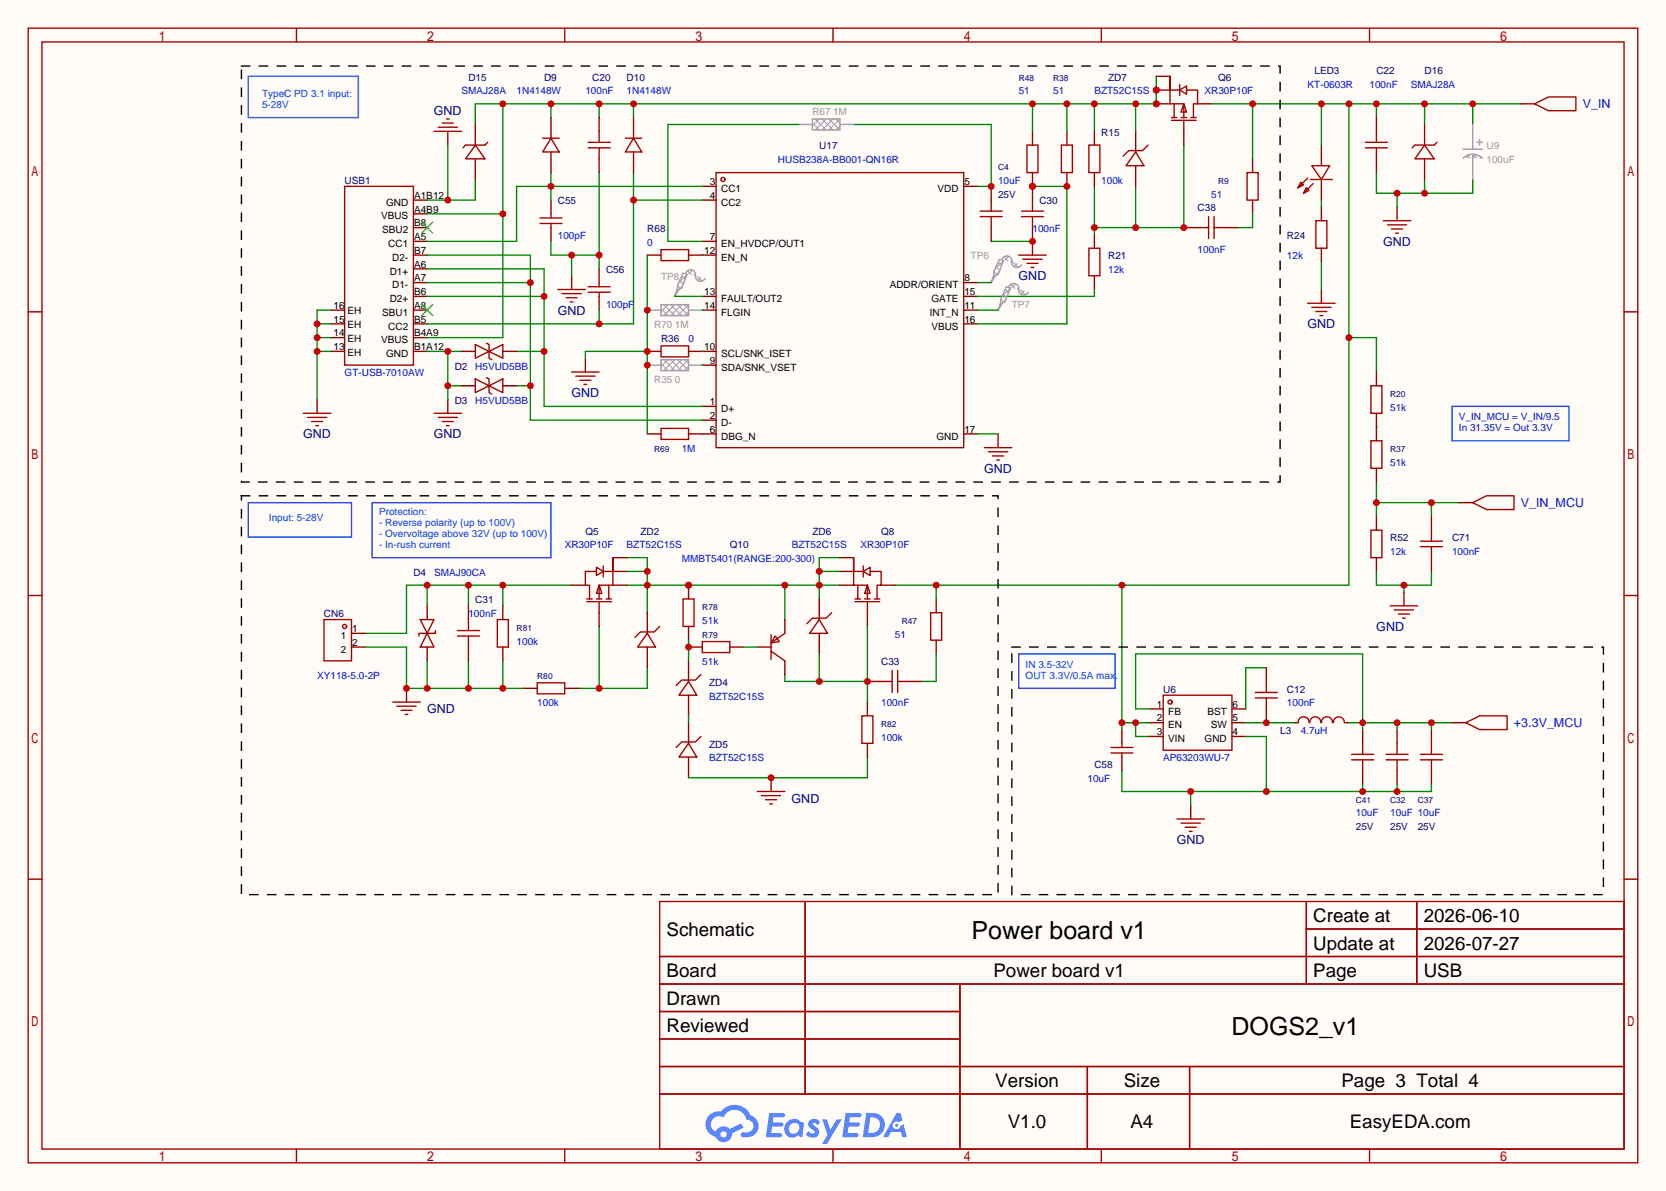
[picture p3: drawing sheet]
<svg xmlns="http://www.w3.org/2000/svg" width="308mm" height="220mm" viewBox="0 0 308 220" stroke-linecap="round" stroke-linejoin="round" font-family="sans-serif">
<path d="M0 0h307.6v220h-307.6z" fill="#fffcf7"/>
<g fill="none" stroke="#a10000" stroke-width=".25">
<path d="M5.2 5.2h297.2v209.6h-297.2zM7.7 7.7h292.1v204.5h-292.1zM54.7 5.2v2.5M104.3 5.2v2.5M153.8 5.2v2.5M203.3 5.2v2.5M252.9 5.2v2.5M5.2 57.6h2.5M299.8 57.6h2.6M5.2 110h2.5M299.8 110h2.6M5.2 162.4h2.5"/>
<path d="M121.8 166.5h178v45.7h-178zM121.8 176.7h178M148.7 166.5v35.6M241.2 166.5v15.2M241.2 171.6h58.6M261.6 166.5v15.2M299.8 162.4h2.6M121.8 181.7h178M121.8 186.8h55.4M121.8 197h178M121.8 191.9h55.4M177.2 181.7v30.5"/>
<path d="M200.8 197v15.2M219.6 197v15.2M54.7 212.2v2.6M104.3 212.2v2.6M121.8 202.1h178M153.8 212.2v2.6M203.3 212.2v2.6M252.9 212.2v2.6"/>
</g>
<g fill="#5487ff">
<path d="M149.5 206.9a1.3 1.3 0 0 1 1.9 .3l-.4 .6a.54 .54 0 0 0-1-.2l.2 .2a1.58 1.58 0 0 1 1 1.5 1.43 1.43 0 0 1-2.4 .2l.5-.6a.64 .64 0 0 0 .5 .5 .64 .64 0 0 0 .6-.3l-.1-.3a1.6 1.6 0 0 1-1.1-1.5z"/>
<path d="M151.8 206.7h.8l.7 2 1.2-2h.9l-2.7 4.5h-.9l1-1.6z"/>
<path d="M142 205.5h1.7a1.31 1.31 0 0 1 1.2 .2 .4 .4 0 0 1-.3 .6h-1.8l-.1 1h1.6a.4 .4 0 0 1 .3 .4 .4 .4 0 0 1-.4 .4h-1.6l-.2 1.2 .8-.1a1.23 1.23 0 0 1 1.2 .2 .39 .39 0 0 1-.4 .6h-2.6z"/>
<path d="M156.1 205.5h1.7a1.32 1.32 0 0 1 1.2 .2 .39 .39 0 0 1-.3 .6h-1.8l-.1 1h1.6a.4 .4 0 0 1 .4 .4 .4 .4 0 0 1-.5 .4h-1.6l-.2 1.1h.8a1.23 1.23 0 0 1 1.2 .2 .39 .39 0 0 1-.4 .6h-2.6z"/>
<path d="M165.5 205.6h.8l.3 1.3-.6 .3a.75 .75 0 0 0-1.1 .3 .75 .75 0 0 0 .5 1.1 .75 .75 0 0 0 .9-.7l.5-.3 .6 2.4h-.8l-.3-.9h-1.8l-.5 .9h-1z"/>
<path d="M159.9 205.6l-.6 4.4h1.4a2.27 2.27 0 0 0 2.7-2.3 2.27 2.27 0 0 0-2.7-2.1zM160.7 206.3a1.5 1.5 0 0 1 1.8 1.6 1.5 1.5 0 0 1-1.9 1.3h-.3z"/>
<path d="M145.4 207.2a1.62 1.62 0 0 0-.4 2.1 1.62 1.62 0 0 0 2 .6l.3-.2 .4 .2 .4 .1 .3-2.4-.1-.3-.5-.1a1.58 1.58 0 0 0-2.4 0zM146 207.7a.99 .99 0 0 1 1.6 .3 .99 .99 0 0 1-.9 1.4 .94 .94 0 0 1-1-.6 .94 .94 0 0 1 .3-1.1z"/>
<path d="M131 206a2.37 2.37 0 0 0 1.1 4 1.54 1.54 0 0 0 1.8 1 1.54 1.54 0 0 0 1.2-1.6l2.2-1.1-.5-.8-2.1 1a1.57 1.57 0 0 0-2.6 .5 1.5 1.5 0 0 1-.7-2.1 1.5 1.5 0 0 1 2.2-.5 2.23 2.23 0 0 1 2.3-1.4 2.23 2.23 0 0 1 2 1.8 1.16 1.16 0 0 1 1.2 1.1 1.16 1.16 0 0 1-1.1 1.2h-.7a.47 .47 0 0 0-.5 .4 .47 .47 0 0 0 .4 .5 2.23 2.23 0 0 0 2.2-.6 2.23 2.23 0 0 0 .5-2.3 2.16 2.16 0 0 0-1.3-1.1 3.2 3.2 0 0 0-5.5-.7l-1.1 .1zM133 209.5a.6 .6 0 0 1 1.2 0 .6 .6 0 0 1-1.2 0z"/>
<circle cx="165.6" cy="207.8" r=".28"/>
</g>
<g fill="none" stroke="#a10000" stroke-width=".25">
<path d="M63.6 34.4h12.7v33h-12.7zM80.1 24.3h5.1M80.9 23.5h3.6M81.7 22.7h2M82.4 22h.5M101.7 39.5v.8M132.2 31.9h45.7v50.8h-45.7zM189.6 26.8h2v5.1h-2zM196 26.8h2v5.1h-2zM230.3 31.9h2v5.1h-2zM240.2 33.7l.5 .5-1.1 .5zM241.2 34.7l.5 .5-1 .5z"/>
<path d="M241.4 32.9l-1.8 1.8M241.9 33.1h4.1M242.2 30.6h3.3l-1.5 2.5zM242.4 33.9l-1.7 1.8M99.7 41.3h4.1M99.7 40.3h4.1M101.7 41.3v.7M103 53.5h5.1M103.8 54.2h3.5M104.5 55h2.1M105.3 55.8h.5M108.6 54h4"/>
<path d="M108.6 53h4M110.6 52.2v.8M110.6 54v.7M122 46.1h5.1v2h-5.1zM188.1 47.1h5.1M188.8 47.9h3.6M189.6 48.6h2M190.4 49.4h.5M241.4 56h5.1M242.2 56.8h3.5M243 57.5h2M243.7 58.3h.5"/>
<path d="M255.4 40.8h5.1M256.2 41.5h3.5M256.9 42.3h2.1M257.7 43.1h.5M56 76.3h5.1M56.8 77.1h3.5M57.5 77.9h2.1M58.3 78.6h.5M80.1 76.3h5.1M80.9 77.1h3.6M81.7 77.9h2M82.4 78.6h.5"/>
<path d="M105.5 68.7h5.1M106.3 69.5h3.6M107.1 70.2h2M107.8 71h.5M122 63.9h5.1v2h-5.1zM181.7 82.7h5.1M182.5 83.4h3.6M183.3 84.2h2M184 85h.5M171.8 113.2h2.1v5h-2.1zM256.7 111.9h5M257.4 112.6h3.6"/>
<path d="M258.2 113.4h2M259 114.2h.5M72.5 129.7h5.1M73.3 130.4h3.5M74 131.2h2.1M74.8 132h.5M205.1 139.1h4.1M205.1 138h4.1M207.1 137.3v.7M207.1 139.1v.7M139.8 146.2h5.1M140.6 146.9h3.5"/>
<path d="M141.4 147.7h2M142.1 148.5h.5M217.3 151.3h5.1M218.1 152h3.5M218.8 152.8h2.1M219.6 153.5h.5"/>
<circle cx="133.5" cy="33.1" r=".38"/>
</g>
<g fill="none" stroke="#870000" stroke-width=".25">
<path d="M76.3 39.5h2.6M76.3 37h2.6M82.7 24.3v2.5M101.7 37v2.5M129.7 37h2.5M129.7 34.4h2.5M177.9 34.4h2.6M190.6 24.3v2.5M190.6 31.9v2.5M197 24.3v2.5M197 31.9v2.5M231.3 29.3v2.6"/>
<path d="M231.3 37v2.5M244 26.8v3.8M244 33.1v3.9M257.9 38.2v2.6M61.1 59.8h2.5M61.1 57.3h2.5M76.3 47.1h2.6M76.3 59.8h2.6M76.3 57.3h2.6M76.3 54.7h2.6M76.3 52.2h2.6M76.3 49.7h2.6"/>
<path d="M76.3 44.6h2.6M76.3 42h2.6M101.7 42v2.6M105.5 50.9v2.6M110.6 49.7v2.5M110.6 54.7v2.6M119.5 47.1h2.5M127.1 47.1h5.1M129.7 57.3h2.5M129.7 54.7h2.5M129.7 44.6h2.5M177.9 59.8h2.6"/>
<path d="M177.9 57.3h2.6M177.9 54.7h2.6M177.9 52.2h2.6M190.6 44.6v2.5M244 53.5v2.5M58.5 73.8v2.5M61.1 64.9h2.5M61.1 62.4h2.5M76.3 64.9h2.6M76.3 62.4h2.6M82.7 73.8v2.5M108.1 66.2v2.5"/>
<path d="M119.5 64.9h2.5M127.1 64.9h5.1M129.7 67.4h2.5M129.7 75.1h2.5M129.7 77.6h2.5M129.7 80.1h2.5M177.9 80.1h2.6M184.3 80.1v2.6M172.8 110.6v2.6M172.8 118.2v2.6M259.2 109.3v2.6M75.1 127.1v2.6"/>
<path d="M207.1 134.7v2.6M207.1 139.8v2.6M142.4 143.6v2.6M219.8 148.7v2.6"/>
</g>
<path d="M119.5 67.4h2.5M122 66.4h5.1v2.1h-5.1zM127.1 67.4h2.6" fill="none" stroke="#999" stroke-width=".25"/>
<path d="M122 67.2l1.3 1.3M122.6 66.4l2 2.1M123.3 66.4l-1.3 1.3M123.8 66.4l2.1 2.1M124.6 66.4l-2 2.1M125.1 66.4l2 2.1M125.9 66.4l-2.1 2.1M126.4 66.4l.7 .8M127.1 66.4l-2 2.1M127.1 67.7l-.7 .8" fill="none" stroke="#999" stroke-width=".18"/>
<path d="M77.9 56.3l2 2M77.9 41l2 2.1M79.9 56.3l-2 2M79.9 41l-2 2.1" fill="none" stroke="#3c3" stroke-width=".25"/>
<path d="M101.7 31.9v5.1M129.7 34.4h-34.3v10.2h-16.5" fill="none" stroke="#008700" stroke-width=".25"/>
<circle cx="101.7" cy="34.4" r=".63" fill="#c00"/>
<path d="M117 31.9v27.9h-38.1M117 37h12.7M110.6 57.3v2.5" fill="none" stroke="#008700" stroke-width=".25"/>
<g fill="#c00">
<circle cx="117" cy="37" r=".63"/>
<circle cx="110.6" cy="59.8" r=".63"/>
</g>
<path d="M78.9 54.7h21.6M78.9 49.7h21.6v25.4h29.2M95.4 64.9h5.1" fill="none" stroke="#008700" stroke-width=".25"/>
<g fill="#c00">
<circle cx="100.5" cy="54.7" r=".63"/>
<circle cx="100.5" cy="64.9" r=".63"/>
</g>
<path d="M78.9 47.1h19v30.5h31.8M78.9 52.2h19M95.4 71.2h2.5" fill="none" stroke="#008700" stroke-width=".25"/>
<g fill="#c00">
<circle cx="97.9" cy="71.2" r=".63"/>
<circle cx="97.9" cy="52.2" r=".63"/>
</g>
<path d="M190.6 34.4h6.4v25.4h-16.5" fill="none" stroke="#008700" stroke-width=".25"/>
<g fill="#c00">
<circle cx="197" cy="34.4" r=".63"/>
<circle cx="190.6" cy="34.4" r=".63"/>
</g>
<path d="M92.8 19.2v43.2h-13.9M101.7 19.2v2.5M110.6 19.2v2.5M117 19.2v2.5M190.6 19.2v5.1M197 19.2v5.1M202.1 19.2v5.1M209.7 19.2v5.1M213.5 14.1v5.1h-125.7v3.8M78.9 39.5h13.9" fill="none" stroke="#008700" stroke-width=".25"/>
<g fill="#c00">
<circle cx="197" cy="19.2" r=".63"/>
<circle cx="190.6" cy="19.2" r=".63"/>
<circle cx="117" cy="19.2" r=".63"/>
<circle cx="110.6" cy="19.2" r=".63"/>
<circle cx="101.7" cy="19.2" r=".63"/>
<circle cx="92.8" cy="19.2" r=".63"/>
<circle cx="92.8" cy="39.5" r=".63"/>
<circle cx="202.1" cy="19.2" r=".63"/>
<circle cx="209.7" cy="19.2" r=".63"/>
<circle cx="213.5" cy="19.2" r=".63"/>
<circle cx="213.5" cy="16.6" r=".63"/>
</g>
<path d="M78.9 108.1v3.8M86.5 108.1v3.8M92.8 108.1v3.8M105.5 108.1h-30.4v8.9h-7.7" fill="none" stroke="#008700" stroke-width=".25"/>
<g fill="#c00">
<circle cx="92.8" cy="108.1" r=".63"/>
<circle cx="86.5" cy="108.1" r=".63"/>
<circle cx="78.9" cy="108.1" r=".63"/>
</g>
<path d="M115.7 103h3.8v10.2M115.7 105.5h3.8M115.7 108.1h39.4M144.9 108.1v6.3M151.3 105.5h3.8M155.1 103h-3.8v7.6" fill="none" stroke="#008700" stroke-width=".25"/>
<g fill="#c00">
<circle cx="119.5" cy="108.1" r=".63"/>
<circle cx="119.5" cy="105.5" r=".63"/>
<circle cx="127.1" cy="108.1" r=".63"/>
<circle cx="144.9" cy="108.1" r=".63"/>
<circle cx="151.3" cy="108.1" r=".63"/>
<circle cx="151.3" cy="105.5" r=".63"/>
</g>
<path d="M223.6 19.2h57.2M231.3 19.2v10.1M244 19.2v7.6M249 19.2v88.9h-83.8M254.1 19.2v2.5M263 19.2v3.8M271.9 19.2v3.8M249 62.4h5.1v6.3M172.8 108.1v2.5M207.1 108.1v26.6M207.1 133.5h5.1M209.7 133.5v2.5h2.5" fill="none" stroke="#008700" stroke-width=".25"/>
<g fill="#c00">
<circle cx="231.3" cy="19.2" r=".63"/>
<circle cx="244" cy="19.2" r=".63"/>
<circle cx="249" cy="19.2" r=".63"/>
<circle cx="249" cy="62.4" r=".63"/>
<circle cx="207.1" cy="108.1" r=".63"/>
<circle cx="207.1" cy="133.5" r=".63"/>
<circle cx="209.7" cy="133.5" r=".63"/>
<circle cx="172.8" cy="108.1" r=".63"/>
<circle cx="254.1" cy="19.2" r=".63"/>
<circle cx="263" cy="19.2" r=".63"/>
<circle cx="271.9" cy="19.2" r=".63"/>
</g>
<path d="M78.9 64.9h6.3M82.7 64.9v8.9M82.7 71.2h2.5M180.5 80.1h3.8" fill="none" stroke="#008700" stroke-width=".25"/>
<g fill="#c00">
<circle cx="82.7" cy="64.9" r=".63"/>
<circle cx="82.7" cy="71.2" r=".63"/>
</g>
<path d="M82.7 26.8v10.2M87.8 33.1v3.9h-8.9" fill="none" stroke="#008700" stroke-width=".25"/>
<circle cx="82.7" cy="37" r=".63" fill="#c00"/>
<path d="M58.5 59.8h2.6M61.1 57.3h-2.6v16.5M58.5 64.9h2.6M58.5 62.4h2.6" fill="none" stroke="#008700" stroke-width=".25"/>
<g fill="#c00">
<circle cx="58.5" cy="64.9" r=".63"/>
<circle cx="58.5" cy="62.4" r=".63"/>
<circle cx="58.5" cy="59.8" r=".63"/>
</g>
<path d="M157.6 23h25.4v11.4h-2.5M244 37v1.2M183 44.6h7.6M244 48.4v5.1" fill="none" stroke="#008700" stroke-width=".25"/>
<g fill="none" stroke="#a10000" stroke-width=".25">
<path d="M181 39h4M183 37v2M181 40h4M201 45.8h2.1v5.1h-2.1zM243 40.8h2v5h-2zM253.1 97.9h2v5.1h-2zM59.8 114.4h5.1v7.6h-5.1zM249.6 139.3h4M251.6 137.3v2M255.9 139.3h4.1M257.9 137.3v2M249.6 140.3h4"/>
<path d="M251.6 140.3v2.1M255.9 140.3h4.1M257.9 140.3v2.1"/>
<circle cx="63.6" cy="115.7" r=".38"/>
</g>
<g fill="none" stroke="#870000" stroke-width=".25">
<path d="M183 34.4v2.6M244 38.2v2.6M183 42v2.6M202.1 43.3v2.5M202.1 50.9v2.6M244 45.8v2.6M254.1 95.4v2.5M64.9 117h2.5M64.9 119.5h2.5M254.1 103v2.5M251.6 134.7v2.6M257.9 134.7v2.6"/>
<path d="M251.6 142.4v2.5M257.9 142.4v2.5"/>
</g>
<circle cx="183" cy="34.4" r=".63" fill="#c00"/>
<path d="M183 40v2M262.3 139.3h4M264.3 137.3v2M262.3 140.3h4M264.3 140.3v2.1" fill="none" stroke="#a10000" stroke-width=".25"/>
<path d="M264.3 134.7v2.6M264.3 142.4v2.5" fill="none" stroke="#870000" stroke-width=".25"/>
<path d="M110.6 31.9v17.8M101.7 44.6v2.5h8.9M105.5 47.1v3.8" fill="none" stroke="#008700" stroke-width=".25"/>
<g fill="#c00">
<circle cx="110.6" cy="47.1" r=".63"/>
<circle cx="105.5" cy="47.1" r=".63"/>
</g>
<g fill="none" stroke="#a10000" stroke-width=".25">
<path d="M214.8 128.4h12.7v10.2h-12.7zM239.7 133.5a1.01 1.01 0 0 1 1-1.1 1.01 1.01 0 0 1 1 1.1M241.8 133.5a1.01 1.01 0 0 1 1-1.1 1.01 1.01 0 0 1 1.1 1.1M244 133.5a1.01 1.01 0 0 1 1-1.1 1.01 1.01 0 0 1 1 1.1M246.2 133.5a1.01 1.01 0 0 1 1-1.1 1.01 1.01 0 0 1 1 1.1"/>
<circle cx="216" cy="129.7" r=".38"/>
</g>
<path d="M212.2 130.9h2.6M212.2 133.5h2.6M212.2 136h2.6M227.5 130.9h2.5M227.5 133.5h2.5M227.5 136h2.5M238.9 133.5h.7M248.3 133.5h.7" fill="none" stroke="#870000" stroke-width=".25"/>
<path d="M212.2 130.9h-2.5v-10.1h41.9v13.9M230 133.5h8.9M249 133.5h19.1M257.9 133.5v1.2M264.3 133.5v1.2" fill="none" stroke="#008700" stroke-width=".25"/>
<g fill="#c00">
<circle cx="251.6" cy="133.5" r=".63"/>
<circle cx="257.9" cy="133.5" r=".63"/>
<circle cx="264.3" cy="133.5" r=".63"/>
</g>
<path d="M230 136h3.8v10.2M207.1 142.4v3.8h57.2v-1.3M219.8 146.2v2.5M251.6 144.9v1.3M257.9 144.9v1.3" fill="none" stroke="#008700" stroke-width=".25"/>
<g fill="#c00">
<circle cx="251.6" cy="146.2" r=".63"/>
<circle cx="233.8" cy="146.2" r=".63"/>
<circle cx="219.8" cy="146.2" r=".63"/>
<circle cx="257.9" cy="146.2" r=".63"/>
</g>
<path d="M254.1 31.9v3.8h17.8v-2.6M257.9 35.7v2.5M263 33.1v2.6M233.8 123.3h-3.8v7.6" fill="none" stroke="#008700" stroke-width=".25"/>
<g fill="#c00">
<circle cx="257.9" cy="35.7" r=".63"/>
<circle cx="263" cy="35.7" r=".63"/>
</g>
<path d="M67.4 119.5h7.7v7.6h21.5M78.9 122v5.1M86.5 122v5.1M92.8 122v5.1" fill="none" stroke="#008700" stroke-width=".25"/>
<g fill="#c00">
<circle cx="75.1" cy="127.1" r=".63"/>
<circle cx="78.9" cy="127.1" r=".63"/>
<circle cx="86.5" cy="127.1" r=".63"/>
<circle cx="92.8" cy="127.1" r=".63"/>
</g>
<path d="M254.1 89v6.4M254.1 92.8h15.3M264.3 92.8v2.6" fill="none" stroke="#008700" stroke-width=".25"/>
<g fill="#c00">
<circle cx="254.1" cy="92.8" r=".63"/>
<circle cx="264.3" cy="92.8" r=".63"/>
</g>
<path d="M254.1 105.5v2.6h10.2v-2.6M259.2 108.1v1.2" fill="none" stroke="#008700" stroke-width=".25"/>
<circle cx="259.2" cy="108.1" r=".63" fill="#c00"/>
<path d="M254.1 68.7v2.5M254.1 76.3v5.1M254.1 86.5v2.5M127.1 119.5h2.6M127.1 108.1v2.5M127.1 115.7v2.5M134.7 119.5h2.6" fill="none" stroke="#870000" stroke-width=".25"/>
<path d="M253.1 71.2h2v5.1h-2zM253.1 81.4h2v5.1h-2zM129.7 118.5h5v2h-5z" fill="none" stroke="#a10000" stroke-width=".25"/>
<circle cx="127.1" cy="108.1" r=".63" fill="#c00"/>
<path d="M188.6 40h4.1M122 79.1h5.1v2.1h-5.1zM126.1 110.6h2v5.1h-2z" fill="none" stroke="#a10000" stroke-width=".25"/>
<path d="M147.4 23h2.6M150 22h5.1v2h-5.1zM155.1 23h2.5M119.5 57.3h2.5M122 56.3h5.1v2h-5.1zM127.1 57.3h2.6" fill="none" stroke="#999" stroke-width=".25"/>
<g fill="none" stroke="#999" stroke-width=".18">
<path d="M150 22.7l1.3 1.3M150.5 22l2 2M151.3 22l-1.3 1.2M151.8 22l2 2M152.5 22l-2 2M153 22l2.1 2M153.8 22l-2 2M154.3 22l.8 .7M155.1 22l-2.1 2M155.1 23.2l-.8 .8M122 57l1.3 1.3M122.6 56.3l2 2"/>
<path d="M123.3 56.3l-1.3 1.2M123.8 56.3l2.1 2M124.6 56.3l-2 2M125.1 56.3l2 2M125.9 56.3l-2.1 2M126.4 56.3l.7 .7M127.1 56.3l-2 2M127.1 57.5l-.7 .8"/>
</g>
<path d="M190.6 42v2.6M119.5 80.1h2.5M127.1 80.1h2.6" fill="none" stroke="#870000" stroke-width=".25"/>
<circle cx="190.6" cy="44.6" r=".63" fill="#c00"/>
<path d="M188.6 39h4.1M190.6 37v2" fill="none" stroke="#a10000" stroke-width=".25"/>
<path d="M190.6 34.4v2.6" fill="none" stroke="#870000" stroke-width=".25"/>
<circle cx="190.6" cy="34.4" r=".63" fill="#c00"/>
<g fill="none" stroke="#a10000" stroke-width=".25">
<path d="M108.6 27.3h4M108.6 26.3h4M110.6 24.3v2M110.6 27.3v2M252.1 27.3h4.1M252.1 26.3h4.1M254.1 24.3v2M254.1 27.3v2M190.6 40v2M221.1 42h2M223.1 40v4.1M224.2 40v4.1"/>
<path d="M224.2 42h2M84.5 117.5h4M84.5 116.5h4M86.5 114.4v2.1M86.5 117.5v2M162.7 125.9h2M164.7 123.8v4.1M165.7 123.8v4.1M165.7 125.9h2.1M231.8 128.9h4"/>
</g>
<path d="M110.6 21.7v2.6M110.6 29.3v2.6M254.1 21.7v2.6M254.1 29.3v2.6M218.6 42h2.5M226.2 42h2.5M86.5 111.9v2.5M86.5 119.5v2.5M160.1 125.9h2.6M167.8 125.9h2.5M233.8 130.9v2.6" fill="none" stroke="#870000" stroke-width=".25"/>
<circle cx="233.8" cy="133.5" r=".63" fill="#c00"/>
<path d="M262.3 99.9h4M264.3 97.9v2M262.3 101h4M264.3 101v2M231.8 127.9h4M233.8 125.9v2M233.8 128.9v2" fill="none" stroke="#a10000" stroke-width=".25"/>
<path d="M264.3 95.4v2.5M264.3 103v2.5M233.8 123.3v2.6" fill="none" stroke="#870000" stroke-width=".25"/>
<path d="M202.1 34.4v8.9M209.7 34.4v7.6M218.6 26.8v15.2h-16.5M202.1 53.5v1.2h-21.6" fill="none" stroke="#008700" stroke-width=".25"/>
<g fill="#c00">
<circle cx="202.1" cy="42" r=".63"/>
<circle cx="209.7" cy="42" r=".63"/>
<circle cx="218.6" cy="42" r=".63"/>
</g>
<path d="M231.3 39.5v2.5h-2.6M119.5 47.1v33M119.5 64.9h-11.4v1.3M129.7 64.9h.1M129.7 67.4h.1" fill="none" stroke="#008700" stroke-width=".25"/>
<g fill="#c00">
<circle cx="119.5" cy="67.4" r=".63"/>
<circle cx="119.5" cy="64.9" r=".63"/>
<circle cx="119.5" cy="57.3" r=".63"/>
</g>
<path d="M110.6 115.7v11.4M119.5 123.3v3.8h-12.7" fill="none" stroke="#008700" stroke-width=".25"/>
<circle cx="110.6" cy="127.1" r=".63" fill="#c00"/>
<g fill="none" stroke="#a10000" stroke-width=".25">
<path d="M283.3 19.2l2.6-1.3h5.1v2.5h-5.1zM87.8 26.8l1.7 2.5h-3.5zM87.8 25.5v1.3M87.8 29.3v1.3M90 26.3l-.5 .5h-3.5l-.5 .5M100.2 25.5h3.1M101.7 25.5l1.6 2.6h-3.1zM115.4 25.5h3.1M117 25.5l1.5 2.6h-3.1zM263 26.8l1.8 2.5h-3.6zM263 25.5v1.3M263 29.3v1.3"/>
<path d="M265.3 26.3l-.5 .5h-3.6l-.5 .5M87.8 63.6l2.5 1.3-2.5 1.3zM87.8 70l2.5 1.2-2.5 1.3zM89.8 63.4l.5 .2v2.6l.5 .2M89.8 69.7l.5 .3v2.5l.5 .3M90.3 64.9l2.5-1.3v2.6zM90.3 71.2l2.5-1.2v2.5zM271.9 92.8l2.5-1.2h5.1v2.5h-5.1zM108.3 111.1h4.6M108.3 110.6h1M110.1 104.8l1.3 .7-1.3 .8zM110.1 105.5h-2v2.6h.7v2.5"/>
<path d="M110.1 110.6h1M110.6 108.1l.5 1.5h-1zM110.6 111.1v2.1M111.4 105.5h1.8v-2.5v5.1h-2.6v2.5M111.4 104.5v2.1M111.9 110.6h1M112.4 108.1v2.5M157.9 111.1h4.5M157.9 110.6h1M158.4 108.1v2.5M159.4 105.5l1.3-.7v1.5zM159.4 105.5h-1.8v-2.5v5.1h2.5v2.5"/>
<path d="M159.4 104.5v2.1M159.6 110.6h1.1M160.1 108.1l.6 1.5h-1.1zM160.1 111.1v2.1M160.7 105.5h2v2.6h-.8v2.5M161.4 110.6h1M270.6 133.5l2.6-1.3h5.1v2.5h-5.1z"/>
</g>
<g fill="none" stroke="#870000" stroke-width=".25">
<path d="M213.5 14.1h2.5M213.5 16.6h2.5M280.8 19.2h2.5M87.8 23v2.5M87.8 30.6v2.5M101.7 21.7v3.8M101.7 28.1v3.8M117 21.7v3.8M117 28.1v3.8M263 23v2.5M263 30.6v2.5M85.2 64.9h2.6"/>
<path d="M85.2 71.2h2.6M92.8 64.9h2.6M92.8 71.2h2.6M269.4 92.8h2.5M105.5 108.1h2.6M110.6 113.2v2.5M113.2 103h2.5M113.2 105.5h2.5M113.2 108.1h2.5M155.1 103h2.5M155.1 105.5h2.5M155.1 108.1h2.5"/>
<path d="M160.1 113.2v2.5M162.7 108.1h2.5M268.1 133.5h2.5"/>
</g>
<path d="M147.4 23h-24.1v21.6h6.4M124.6 54.7h5.1M129.7 47.1h.1M129.7 57.3h.1M180.5 52.2h2.5M180.5 57.3h3.8M254.1 78.9h.1M129.7 80.1h.1" fill="none" stroke="#008700" stroke-width=".25"/>
<path d="M44.6 12.2h191.7v76.8h-191.7zM44.6 91.6h139.7v73.6h-139.7zM186.8 119.5h109.2v45.7h-109.2z" fill="none" stroke="#000" stroke-width=".25" stroke-dasharray="1.5 1.8"/>
<path d="M45.8 14.1h20.4v7.6h-20.4z" fill="none" stroke="#06f" stroke-width=".25"/>
<path d="M268.1 75.1h21.6v6.3h-21.6zM45.8 92.8h19.1v6.4h-19.1zM68.7 92.8h33v10.2h-33zM188.1 120.8h17.8v6.3h-17.8z" fill="none" stroke="#03f" stroke-width=".25"/>
<path d="M124.6 54.5v.2M126.1 50.4l.8 .3-1 2.5-.6 .3-.7 1.2 .5-1.5v-.5zM126.6 50.4a.93 .93 0 0 1 1.1-.5 .93 .93 0 0 1 .7 1 .94 .94 0 0 0 .7 1 .94 .94 0 0 0 1.1-.5M183 51.9v.3M184.3 57v.3M184.5 47.9l.8 .2-1 2.6-.5 .2-.8 1.3 .5-1.5v-.5zM185 47.9a.93 .93 0 0 1 1.2-.6 .93 .93 0 0 1 .6 1.1 .94 .94 0 0 0 .7 1 .94 .94 0 0 0 1.1-.5M185.8 53l.8 .2-1.1 2.6-.5 .2-.7 1.3 .5-1.5v-.6zM186.3 53a.93 .93 0 0 1 1.1-.6 .93 .93 0 0 1 .7 1.1 .94 .94 0 0 0 .7 1 .94 .94 0 0 0 1.1-.5" fill="none" stroke="#999" stroke-width=".25"/>
<g fill="none" stroke="#999" stroke-width=".18">
<path d="M124.9 53.8l.2 .1M125.1 52.7l.6 .6M125.5 51.8l.6 .7M125.9 50.9l.6 .7M126 52.8l-.7 .7M126.9 50.7l-1.6 1.5M127 50l.7 .7M127.8 49.9l-.7 .7M128.4 50.6l-.3 .3M128.7 51l.9 .9M129.4 51.2l-.6 .6M183.3 51.2l.2 .2"/>
<path d="M183.5 50.2l.6 .6M183.9 49.3l.7 .6M184.3 48.4l.6 .6M184.4 50.2l-.6 .7M184.6 56.3l.2 .2M184.8 55.2l.6 .6M185.2 54.4l.6 .6M185.3 48.1l-1.6 1.6M185.4 47.4l.7 .8M185.6 53.5l.6 .6M185.7 55.3l-.7 .7M186.2 47.3l-.6 .7"/>
<path d="M186.6 53.2l-1.6 1.6M186.6 52.5l.8 .8M186.8 48l-.3 .3M187.1 48.5l.9 .9M187.5 52.4l-.7 .7M187.8 48.7l-.6 .6M188.1 53.1l-.3 .3M188.4 53.6l.9 .9M189.1 53.7l-.6 .6"/>
</g>
<circle cx="213.5" cy="16.6" r=".63" fill="#c00"/>
<path d="M216.8 19.2v2.5M217.8 16.6l1.3-.7v1.5zM217.8 16.6h-1.8v-2.5v5.1h2.6v2.5M217.8 15.6v2.1M218.6 19.2l.5 1.5h-1zM219.1 16.6h2v2.6h-.8v2.5M216.3 22.2h4.6M216.3 21.7h1M218.1 21.7h1M218.6 22.2v2.1M219.8 21.7h1.1" fill="none" stroke="#a10000" stroke-width=".25"/>
<path d="M213.5 19.2h2.5M221.1 19.2h2.5M218.6 24.3v2.5" fill="none" stroke="#870000" stroke-width=".25"/>
<circle cx="213.5" cy="19.2" r=".63" fill="#c00"/>
<path d="M209.7 24.3v3.8M209.7 30.6v3.8M119.5 113.2v3.8M119.5 119.5v3.8M151.3 110.6v3.8M151.3 117v3.8M127.1 122v3.9M127.1 128.4v3.8M127.1 133.5v3.8M127.1 139.8v3.8" fill="none" stroke="#870000" stroke-width=".25"/>
<path d="M209.7 28.1l1.5 2.5h-3.3zM212 26.8l-1.1 1h-2.5l-1 1M119.5 117l1.5 2.5h-3.3zM121.8 115.7l-1 1h-2.6l-1 1M151.3 114.4l1.5 2.6h-3.3zM153.5 113.2l-1 1h-2.5l-1 1M127.1 137.3l1.6 2.5h-3.4zM127.1 125.9l1.6 2.5h-3.4zM129.4 136l-1 1h-2.5l-1.1 1M129.4 124.6l-1 1h-2.5l-1.1 1" fill="none" stroke="#a10000" stroke-width=".25"/>
<path d="M160.1 115.7v14M127.1 132.2v1.3M144.9 124.6v1.3h15.2M151.3 120.8v5.1" fill="none" stroke="#008700" stroke-width=".25"/>
<g fill="#c00">
<circle cx="160.1" cy="125.9" r=".63"/>
<circle cx="151.3" cy="125.9" r=".63"/>
</g>
<path d="M127.1 118.2v3.8" fill="none" stroke="#008700" stroke-width=".25"/>
<circle cx="127.1" cy="119.5" r=".63" fill="#c00"/>
<path d="M160.1 139.8v3.8h-33" fill="none" stroke="#008700" stroke-width=".25"/>
<circle cx="142.4" cy="143.6" r=".63" fill="#c00"/>
<path d="M201 26.8h2.1v5.1h-2.1zM77.6 114.4h2.5l-1.2 2.6zM78.9 117l1.2 2.5h-2.5zM80.4 116.5v.5h-3.1v.5M91.8 114.4h2.1v5.1h-2.1zM142.4 117.2v4.6M143.1 117.5l.8 1-1.5 .2zM144.9 117l-2.5 1.7M99.2 126.1h5.1v2h-5.1zM142.4 120.3l2.5 1.7M159.1 132.2h2.1v5.1h-2.1z" fill="none" stroke="#a10000" stroke-width=".25"/>
<g fill="none" stroke="#870000" stroke-width=".25">
<path d="M202.1 24.3v2.5M202.1 31.9v2.5M78.9 111.9v2.5M78.9 119.5v2.5M92.8 111.9v2.5M92.8 119.5v2.5M139.8 119.5h2.6M144.9 114.4v2.6M96.6 127.1h2.6M104.3 127.1h2.5M144.9 122v2.6M160.1 129.7v2.5"/>
<path d="M160.1 137.3v2.5"/>
</g>
<path d="M137.3 119.5h2.5M172.8 120.8v5.1h-2.5" fill="none" stroke="#008700" stroke-width=".25"/>
<path d="M270.1 27.6h3.6M270.2 29.2a2.54 2.54 0 0 1 3.5 0M271.9 23v4.6M271.9 28.6v4.5M272.7 26.3h1M273.2 25.8v1" fill="none" stroke="#999" stroke-width=".25"/>
<path d="M270.9 28.7l.5 .5M271.4 28.5l-.7 .7M272 28.5l.7 .7M272.6 28.6l-.6 .6M273.4 29l-.2 .2" fill="none" stroke="#999" stroke-width=".18"/>
<g font-size="4.6">
<text x="179.4" y="173.4">Power board v1</text>
<text x="227.4" y="191.2">DOGS2_v1</text>
</g>
<g font-size="3.5">
<text x="123.1" y="172.8">Schematic</text>
<text x="242.5" y="170.3">Create at</text>
<text x="262.9" y="170.3">2026-06-10</text>
<text x="242.5" y="175.4">Update at</text>
<text x="262.9" y="175.4">2026-07-27</text>
<text x="123.1" y="180.5">Board</text>
<text x="123.1" y="185.5">Drawn</text>
<text x="183.4" y="180.5">Power board v1</text>
<text x="242.5" y="180.5">Page</text>
<text x="262.9" y="180.5">USB</text>
<text x="123.1" y="190.6">Reviewed</text>
<text x="183.8" y="200.8">Version</text>
<text x="207.5" y="200.8">Size</text>
<text x="247.7" y="200.8">Page 3 Total 4</text>
<text x="186.1" y="208.4">V1.0</text>
<text x="208.7" y="208.4">A4</text>
<text x="249.2" y="208.4">EasyEDA.com</text>
</g>
<g font-size="2.3" fill="#000080">
<text x="80.1" y="21.3">GND</text>
<text x="255.4" y="45.4">GND</text>
<text x="188.1" y="51.7">GND</text>
<text x="103" y="58.1">GND</text>
<text x="241.4" y="60.6">GND</text>
<text x="105.5" y="73.3">GND</text>
<text x="56" y="80.9">GND</text>
<text x="80.1" y="80.9">GND</text>
<text x="181.7" y="87.3">GND</text>
<text x="254.1" y="116.5">GND</text>
<text x="78.8" y="131.7">GND</text>
<text x="146.2" y="148.3">GND</text>
<text x="217.3" y="155.9">GND</text>
</g>
<g font-size="2.3" fill="#00f">
<text x="292.2" y="20">V_IN</text>
<text x="280.8" y="93.6">V_IN_MCU</text>
<text x="279.5" y="134.3">+3.3V_MCU</text>
</g>
<g font-size="1.8" fill="#03f">
<text x="48.4" y="18">TypeC PD 3.1 input:</text>
<text x="48.4" y="20">5-28V</text>
<text x="70" y="95.2">Protection:</text>
<text x="49.7" y="96.2">Input: 5-28V</text>
<text x="70" y="97.2">- Reverse polarity (up to 100V)</text>
<text x="70" y="99.2">- Overvoltage above 32V (up to 100V)</text>
<text x="70" y="101.3">- In-rush current</text>
<text x="189.4" y="123.4">IN 3.5-32V</text>
<text x="189.4" y="125.4">OUT 3.3V/0.5A max.</text>
</g>
<g font-size="1.8" fill="#00f">
<text x="85.2" y="17.4">SMAJ28A</text>
<text x="95.4" y="17.4">1N4148W</text>
<text x="108.1" y="17.4">100nF</text>
<text x="115.7" y="17.4">1N4148W</text>
<text x="188.1" y="17.4">51</text>
<text x="194.4" y="17.4">51</text>
<text x="202.1" y="17.4">BZT52C15S</text>
<text x="222.4" y="17.4">XR30P10F</text>
<text x="241.4" y="16.2">KT-0603R</text>
<text x="252.9" y="16.2">100nF</text>
<text x="260.5" y="16.2">SMAJ28A</text>
<text x="143.6" y="30.1">HUSB238A-BB001-QN16R</text>
<text x="184.3" y="34">10uF</text>
<text x="203.3" y="34">100k</text>
<text x="223.6" y="36.5">51</text>
<text x="103" y="44.1">100pF</text>
<text x="119.5" y="45.4">0</text>
<text x="190.6" y="42.8">100nF</text>
<text x="221.1" y="46.7">100nF</text>
<text x="237.6" y="47.9">12k</text>
<text x="204.6" y="50.5">12k</text>
<text x="111.9" y="56.8">100pF</text>
<text x="127.1" y="63.2">0</text>
<text x="63.6" y="69.5">GT-USB-7010AW</text>
<text x="87.8" y="68.2">H5VUD5BB</text>
<text x="87.8" y="74.6">H5VUD5BB</text>
<text x="256.7" y="75.9">51k</text>
<text x="269.4" y="77.6">V_IN_MCU = V_IN/9.5</text>
<text x="125.9" y="83.5">1M</text>
<text x="269.4" y="79.7">In 31.35V = Out 3.3V</text>
<text x="256.7" y="86">51k</text>
<text x="104.3" y="101.3">XR30P10F</text>
<text x="115.7" y="101.3">BZT52C15S</text>
<text x="146.2" y="101.3">BZT52C15S</text>
<text x="158.9" y="101.3">XR30P10F</text>
<text x="80.1" y="106.3">SMAJ90CA</text>
<text x="125.9" y="103.8">MMBT5401(RANGE:200-300)</text>
<text x="256.7" y="102.5">12k</text>
<text x="268.1" y="102.5">100nF</text>
<text x="86.5" y="114">100nF</text>
<text x="95.4" y="119">100k</text>
<text x="129.7" y="115.2">51k</text>
<text x="165.2" y="117.8">51</text>
<text x="58.5" y="125.4">XY118-5.0-2P</text>
<text x="129.7" y="122.9">51k</text>
<text x="99.2" y="130.5">100k</text>
<text x="130.9" y="129.2">BZT52C15S</text>
<text x="162.7" y="130.5">100nF</text>
<text x="237.6" y="130.5">100nF</text>
<text x="162.7" y="136.8">100k</text>
<text x="240.2" y="135.6">4.7uH</text>
<text x="130.9" y="140.6">BZT52C15S</text>
<text x="214.8" y="140.6">AP63203WU-7</text>
<text x="200.8" y="144.4">10uF</text>
<text x="250.3" y="150.8">10uF</text>
<text x="256.7" y="150.8">10uF 10uF</text>
</g>
<g font-size="1.8" fill="#000080">
<text x="86.5" y="14.9">D15</text>
<text x="100.5" y="14.9">D9</text>
<text x="109.3" y="14.9">C20</text>
<text x="115.7" y="14.9">D10</text>
<text x="204.6" y="14.9">ZD7</text>
<text x="224.9" y="14.9">Q6</text>
<text x="242.7" y="13.6">LED3</text>
<text x="254.1" y="13.6">C22</text>
<text x="263" y="13.6">D16</text>
<text x="151.3" y="27.6">U17</text>
<text x="203.3" y="25.1">R15</text>
<text x="63.6" y="34">USB1</text>
<text x="103" y="37.8">C55</text>
<text x="184.3" y="36.5">25V</text>
<text x="191.9" y="37.8">C30</text>
<text x="221.1" y="39">C38</text>
<text x="119.5" y="42.8">R68</text>
<text x="204.6" y="47.9">R21</text>
<text x="237.6" y="44.1">R24</text>
<text x="111.9" y="50.5">C56</text>
<text x="122" y="63.2">R36</text>
<text x="83.9" y="68.2">D2</text>
<text x="83.9" y="74.6">D3</text>
<text x="108.1" y="98.7">Q5</text>
<text x="118.2" y="98.7">ZD2</text>
<text x="134.7" y="101.3">Q10</text>
<text x="150" y="98.7">ZD6</text>
<text x="162.7" y="98.7">Q8</text>
<text x="256.7" y="100">R52</text>
<text x="268.1" y="100">C71</text>
<text x="76.3" y="106.3">D4</text>
<text x="59.8" y="114">CN6</text>
<text x="87.8" y="111.4">C31</text>
<text x="162.7" y="122.9">C33</text>
<text x="130.9" y="126.7">ZD4</text>
<text x="214.8" y="127.9">U6</text>
<text x="237.6" y="127.9">C12</text>
<text x="236.3" y="135.6">L3</text>
<text x="130.9" y="138.1">ZD5</text>
<text x="202.1" y="141.9">C58</text>
<text x="250.3" y="153.3">25V</text>
<text x="256.7" y="153.3">25V</text>
<text x="261.7" y="153.3">25V</text>
</g>
<g font-size="1.8" fill="#999">
<text x="150" y="21.3">R67</text>
<text x="153.8" y="21.3">1M</text>
<text x="274.4" y="27.6">U9</text>
<text x="274.4" y="30.1">100uF</text>
<text x="179.2" y="47.9">TP6</text>
<text x="122" y="51.7">TP8</text>
<text x="186.8" y="56.8">TP7</text>
<text x="120.8" y="60.6">R70</text>
<text x="124.6" y="60.6">1M</text>
<text x="120.8" y="70.8">R35</text>
<text x="124.6" y="70.8">0</text>
</g>
<g font-size="1.8">
<text x="131.1" y="34.2">3</text>
<text x="133.1" y="35.5">CC1</text>
<text x="173.1" y="35.5">VDD</text>
<text x="178.1" y="34.2">5</text>
<text x="70.4" y="40.5">VBUS</text>
<text x="71.3" y="38">GND</text>
<text x="76.5" y="41.8">B8</text>
<text x="76.5" y="39.3">A4B9</text>
<text x="76.5" y="36.7">A1B12</text>
<text x="131.1" y="36.7">4</text>
<text x="133.1" y="38">CC2</text>
<text x="70.6" y="43.1">SBU2</text>
<text x="71.7" y="45.6">CC1</text>
<text x="76.5" y="46.9">B7</text>
<text x="76.5" y="44.3">A5</text>
<text x="130" y="46.9">12</text>
<text x="131.1" y="44.3">7</text>
<text x="133.1" y="45.6">EN_HVDCP/OUT1</text>
<text x="71.9" y="50.7">D1+</text>
<text x="72.4" y="53.2">D1-</text>
<text x="72.4" y="48.2">D2-</text>
<text x="76.5" y="52">A7</text>
<text x="76.5" y="49.4">A6</text>
<text x="133.1" y="48.2">EN_N</text>
<text x="164.3" y="53.2">ADDR/ORIENT</text>
<text x="178.1" y="52">8</text>
<text x="61.6" y="59.6">15</text>
<text x="61.6" y="57">16</text>
<text x="64.1" y="58.1">EH</text>
<text x="70.6" y="58.3">SBU1</text>
<text x="71.9" y="55.8">D2+</text>
<text x="76.5" y="59.6">B5</text>
<text x="76.5" y="57">A8</text>
<text x="76.5" y="54.5">B6</text>
<text x="130" y="54.5">13</text>
<text x="130" y="57">14</text>
<text x="133.1" y="55.8">FAULT/OUT2</text>
<text x="133.1" y="58.3">FLGIN</text>
<text x="171.7" y="58.3">INT_N</text>
<text x="172" y="55.8">GATE</text>
<text x="178.1" y="59.6">16</text>
<text x="178.1" y="57">11</text>
<text x="178.1" y="54.5">15</text>
<text x="61.6" y="64.7">13</text>
<text x="61.6" y="62.1">14</text>
<text x="64.1" y="65.7">EH</text>
<text x="64.1" y="63.1">EH</text>
<text x="64.1" y="60.6">EH</text>
<text x="70.4" y="63.4">VBUS</text>
<text x="71.3" y="65.9">GND</text>
<text x="71.7" y="60.9">CC2</text>
<text x="76.5" y="64.7">B1A12</text>
<text x="76.5" y="62.1">B4A9</text>
<text x="130" y="64.7">10</text>
<text x="133.1" y="65.9">SCL/SNK_ISET</text>
<text x="172" y="60.9">VBUS</text>
<text x="131.1" y="67.2">9</text>
<text x="133.1" y="68.5">SDA/SNK_VSET</text>
<text x="131.1" y="74.8">1</text>
<text x="131.1" y="77.4">2</text>
<text x="133.1" y="76.1">D+</text>
<text x="131.1" y="79.9">6</text>
<text x="133.1" y="78.6">D-</text>
<text x="133.1" y="81.2">DBG_N</text>
<text x="172.9" y="81.2">GND</text>
<text x="178.1" y="79.9">17</text>
<text x="62.9" y="118">1</text>
<text x="65" y="116.7">1</text>
<text x="65" y="119.3">2</text>
<text x="62.9" y="120.5">2</text>
<text x="213.6" y="130.7">1</text>
<text x="215.7" y="132">FB</text>
<text x="222.9" y="132">BST</text>
<text x="227.6" y="130.7">6</text>
<text x="213.6" y="133.2">2</text>
<text x="213.6" y="135.8">3</text>
<text x="215.7" y="134.5">EN</text>
<text x="215.7" y="137.1">VIN</text>
<text x="222.4" y="137.1">GND</text>
<text x="223.5" y="134.5">SW</text>
<text x="227.6" y="135.8">4</text>
<text x="227.6" y="133.2">5</text>
</g>
<g font-size="1.6" fill="#000080">
<text x="188.1" y="14.9">R48</text>
<text x="194.4" y="14.9">R38</text>
<text x="184.3" y="31.4">C4</text>
<text x="224.9" y="34">R9</text>
<text x="256.7" y="73.3">R20</text>
<text x="120.8" y="83.5">R69</text>
<text x="256.7" y="83.5">R37</text>
<text x="129.7" y="112.7">R78</text>
<text x="95.4" y="116.5">R81</text>
<text x="129.7" y="117.8">R79</text>
<text x="166.5" y="115.2">R47</text>
<text x="99.2" y="125.4">R80</text>
<text x="162.7" y="134.3">R82</text>
<text x="250.3" y="148.3">C41</text>
<text x="256.7" y="148.3">C32</text>
<text x="261.7" y="148.3">C37</text>
</g>
</svg>
